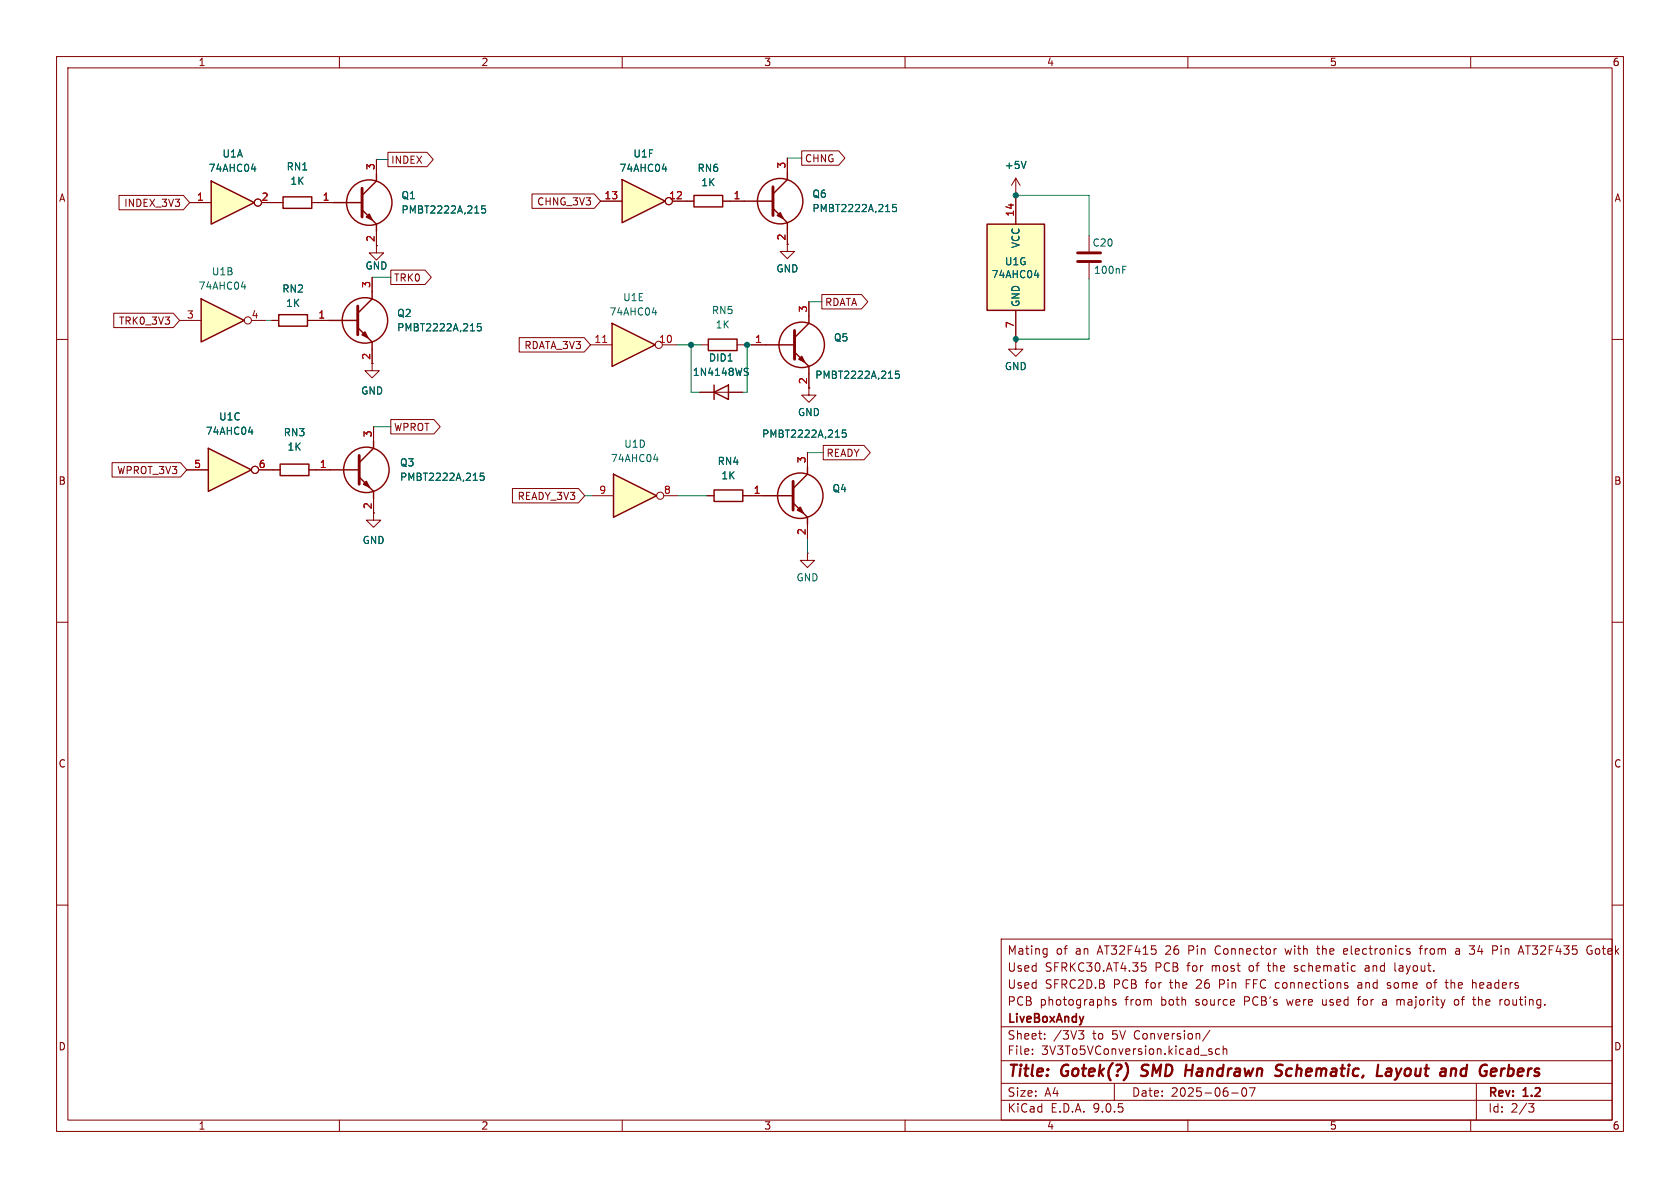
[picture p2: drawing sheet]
<svg xmlns="http://www.w3.org/2000/svg" width="297mm" height="210mm" viewBox="0 0 297 210" stroke-linecap="round" stroke-linejoin="round" font-family="sans-serif">
<g fill="none" stroke="#840000" stroke-width=".18">
<path d="M10 10h277v190h-277zM12 12h273v186h-273zM60 10v2M110 10v2M160 10v2M210 10v2M260 10v2M10 60h2M285 60h2M10 110h2M285 110h2M10 160h2"/>
<path d="M177 166h108v32h-108zM184.7 167.7l.4 .1M185.1 167.7v1.2l-.3 .3M185.1 168.6l-.4 .1M197.2 176.8l-.3-.1-.2 .2v.2l.5 .2v.3h-.5M201.8 170.2h.7M202 170.8h.3l.3 .3-.1 .5-.5 .1M220.3 173.9h.5M221 173.2h-.7v1.5M227.2 167.7l.3 1M228.8 171.6l.2 .1M228.9 170.8v.3"/>
<path d="M232.7 167.7h.6M233 167.2v1.3l.2 .2M233.8 176.7l.1 .9M238 167.7h-.3l-.2 .2 .1 .7 .4 .1M238.1 174.2l.2 .2-.2 .3M238.1 173.7l.1 .1M238.2 168.1l-.7 .1M240 176.7h.5M240.4 176.2l-.2 .2v1.3M240.5 173.7l-.4 .1M240.6 174.1h-.4a.29 .29 0 0 0-.2 .3 .29 .29 0 0 0 .2 .3h.4M241.8 170.7l-.4 .1"/>
<path d="M241.9 171.1h-.4a.29 .29 0 0 0-.2 .3 .29 .29 0 0 0 .2 .3h.4M244.5 176.8h.5l.1 .9M245.1 177.1h-.5a.29 .29 0 0 0-.2 .3 .29 .29 0 0 0 .2 .3l.5-.1M245.2 174.6h.6M245.8 173.8l-.3-.1-.3 .2 .1 .2 .5 .2M246.6 170.2v1.3l.2 .2M247 176.7v1M247.5 176.8l-.3-.1-.2 .1M249.1 168.2l.2 .2-.2 .3M249.1 167.7l.1 .1M250.9 167.7h.6M251.5 167.2l-.4 .2v1.3"/>
<path d="M253 173.8l-.5-.1-.3 .3v.4l.2 .2 .3 .1 .3-.1M255.5 173.7h.5M255.9 174.7h.1M257.4 167.8l.4-.1 .2 .2M257.8 176.8l-.4-.1-.3 .3v.4l.1 .2 .4 .1 .2-.1M258 168.1h-.5a.29 .29 0 0 0-.2 .3 .29 .29 0 0 0 .2 .3l.5-.1M259.7 167.2h1l-.5 .6M260.3 176.7h.6M260.4 167.8l.3 .3M260.5 173.7h.2l.3 .2v.8M260.7 168.4l-.3 .3M260.7 177.7h.2"/>
<path d="M263.9 167.2h.6l.2 .3-.1 .4-.7 .1M265.5 176.7h.1M266.3 176.7l-.3 .3v.4l.3 .3M268.5 168.3h.7M268.9 167.2l.5 1.5M281.2 168.1h.3l-.1 .5a.54 .54 0 0 1-.7-.1M281.4 167.3a.54 .54 0 0 0-.7 .1M285 160h2M60 198v2M110 198v2M160 198v2M177 194.5h108"/>
<path d="M177 191.5h108M177 187.5h108M177 181.5h108M182.5 186.3v.1M182.5 185.5v.1M184.7 183.6v.1M184.7 182.8v.1M191.6 182.2l-.5 .6 .4 .1 .1 .5-.3 .3h-.4M197 191.5v3M210 198v2M213.7 185.8l.5 .2 .1 .1-.1 .2-.4 .1M213.7 185.5h.5"/>
<path d="M213.9 182.1l-1.3 2M215.6 185.5l-.4-.1-.3 .3v.4l.1 .2h.6M216.2 185.5l.3-.1 .3 .1 .1 .9M216.2 184.9v1.5M217.7 193.2h1.2M219.7 192.4l.2-.1a.81 .81 0 0 1 .6 .6 .81 .81 0 0 1-.3 .8l-.2 .1a.81 .81 0 0 1-.3-1.4zM220.9 192.3h1l-.7 1.5M260 198v2M261 191.5v6.5M270.2 195.1h1l-.5 .6 .4 .1 .1 .5-.3 .3h-.4"/>
</g>
<path d="M201.7 190.1l.3 .1M202 188.4l-.1 .2v.4M209.6 189.2h1.2M225.6 189l.7 .3a.49 .49 0 0 1 .3 .5 .49 .49 0 0 1-.4 .4l-.8-.1M226.8 188.3a.85 .85 0 0 0-1.1 .1l-.1 .2M243.6 188.2l-.2 2h.9M245.2 189l.2-.1 .5 .1M246 189.4h-.7a.4 .4 0 0 0-.3 .4 .4 .4 0 0 0 .2 .4l.7-.1M246 189.2l-.1 1M256.9 188.9l.5 .1v.2l-.1 1M265.5 188.9l-.2 1.3M265.8 188.9l-.4 .4" fill="none" stroke="#840000" stroke-width=".4"/>
<path d="M108.5 83.8l7.6 3.8-7.6 3.8z" fill="#ffffc2"/>
<g fill="none" stroke="#840000" stroke-width=".25">
<path d="M122.7 34.5h5.1v2.1h-5.1zM131.6 35.6h5.1M136.7 36.8l2.5 2.6v1.2M139.2 30.5v1.3l-2.5 2.5M125.2 59.9h5.1v2.1h-5.1zM143 55.9v1.3l-2.5 2.5M126.2 69.3l2.6-1.2v2.5zM126.2 68.1v2.5M135.4 61h5.1M140.5 62.2l2.5 2.6v1.2M108.5 83.8l7.6 3.8-7.6 3.8zM126.2 86.6h5.1v2h-5.1z"/>
<path d="M135.1 87.6h5.1M140.2 88.9l2.5 2.5v1.3M142.7 82.6v1.2l-2.5 2.6"/>
<circle cx="137.9" cy="35.6" r="4"/>
<circle cx="141.7" cy="61" r="4"/>
<circle cx="141.5" cy="87.6" r="4"/>
</g>
<g fill="none" stroke="#840000" stroke-width=".18">
<path d="M121.4 35.6h1.3M127.8 35.6h3.8M139.2 27.9v2.6M179.6 34h.1M179.6 31.5l-.8 1.3M179.6 31.5l.7 1.3M179.6 31.5v2.5M139.2 40.6v3.9h1.3l-1.3 1.2-1.3-1.2h1.3M143 53.3v2.6M192.5 41.7v2.8M192.5 46.5v2.8M123.7 69.3h7.6"/>
<path d="M124 61h1.2M130.3 61h1.3M132.8 61h2.6M143 66v3.9h1.3l-1.3 1.2-1.3-1.2h1.3M179.6 60.5v1.2h1.2l-1.2 1.3-1.3-1.3h1.3M179.6 60.5h.1M104.6 87.6h3.9M117.3 87.6h2.6M125 87.6h1.2M131.3 87.6h3.8M142.7 97.8v1.3h1.3l-1.3 1.2-1.2-1.2h1.2M142.7 97.8h.1"/>
<path d="M142.7 80v2.6M142.7 92.7v2.6"/>
<circle cx="116.7" cy="87.6" r=".63"/>
</g>
<path d="M158.4 36.1h-.6v.6l.2-.1 .4 .1 .1 .2-.1 .4-.1 .1-.5-.1M181.4 28.5l-.4 1.3M198.5 47.7h.4M198.5 47.1h.6M131.8 65.7l.4 .1 .1 .3-.3 .3h-.3M131.8 65.1l.5 .1M149.5 76h-.6v.6l.2-.1 .4 .1 .1 .1-.1 .5-.1 .1-.5-.1M158.9 65.6h-.6v.6l.2-.1h.4l.1 .2-.1 .5-.1 .1-.5-.1M115.6 81.2h.8M116.2 80.8v.8" fill="none" stroke="#006464" stroke-width=".18"/>
<path d="M136.7 33v5.1M140.5 58.4v5.1M190.5 46.2h4.1M190.5 44.7h4.1M140.2 85.1v5.1" fill="none" stroke="#840000" stroke-width=".51"/>
<g fill="#840000" stroke="#840000" stroke-width=".25">
<path d="M141.7 63l.5 1-1-.5z"/>
<path d="M137.4 38.1l.5-.5 .5 1z"/>
<path d="M141.5 89.7l.5 1-1-.5z"/>
</g>
<path d="M174.5 39.6h10.2v15.3h-10.2z" fill="#ffffc2"/>
<g fill="none" stroke="#840000" stroke-width=".25">
<path d="M50 34.8h5.1v2h-5.1zM58.9 35.8h5.1M64 37.1l2.5 2.5v1.3M66.5 30.7v1.3l-2.5 2.5M174.5 39.6h10.2v15.3h-10.2z"/>
<circle cx="65.3" cy="35.8" r="4"/>
</g>
<path d="M48.8 35.8h1.2M55.1 35.8h3.8M66.5 28.2v2.5M179.6 34.5v5.1M66.5 40.9v3.8h1.3l-1.3 1.3-1.2-1.3h1.2M179.6 54.9v5M65.8 64.3v1.2h1.3l-1.3 1.3-1.3-1.3h1.3" fill="none" stroke="#840000" stroke-width=".18"/>
<path d="M85.8 36.4h-.6l-.1 .6 .2-.1h.4l.2 .2-.1 .4-.2 .2-.5-.2M182.9 48.7h.8M183.5 48.2v.9" fill="none" stroke="#006464" stroke-width=".18"/>
<path d="M64 33.3v5.1" fill="none" stroke="#840000" stroke-width=".51"/>
<path d="M65.3 37.8l.5 1.1-1-.5z" fill="#840000" stroke="#840000" stroke-width=".25"/>
<path d="M110 31.8l7.6 3.8-7.6 3.8z" fill="#ffffc2"/>
<path d="M110 31.8l7.6 3.8-7.6 3.8z" fill="none" stroke="#840000" stroke-width=".25"/>
<g fill="none" stroke="#840000" stroke-width=".18">
<path d="M106.2 35.6h3.8M118.9 35.6h2.5"/>
<circle cx="118.2" cy="35.6" r=".63"/>
</g>
<path d="M117.1 29.9h.8M117.7 29.5v.8" fill="none" stroke="#006464" stroke-width=".18"/>
<path d="M108.2 57.2l7.6 3.8-7.6 3.8z" fill="#ffffc2"/>
<path d="M108.2 57.2l7.6 3.8-7.6 3.8z" fill="none" stroke="#840000" stroke-width=".25"/>
<g fill="none" stroke="#840000" stroke-width=".18">
<path d="M104.4 61h3.8M117.1 61h2.5"/>
<circle cx="116.5" cy="61" r=".63"/>
</g>
<path d="M106.5 60.5h.8" fill="none" stroke="#a90000" stroke-width=".18"/>
<path d="M115.3 55.3h.8M115.9 54.9v.8" fill="none" stroke="#006464" stroke-width=".18"/>
<path d="M35.6 52.8l7.6 3.8-7.6 3.9z" fill="#ffffc2"/>
<path d="M35.6 52.8l7.6 3.8-7.6 3.9z" fill="none" stroke="#840000" stroke-width=".25"/>
<g fill="none" stroke="#840000" stroke-width=".18">
<path d="M31.7 56.6h3.9M44.4 56.6h2.6"/>
<circle cx="43.8" cy="56.6" r=".63"/>
</g>
<path d="M42.7 50.7h.8M43.3 50.3v.8" fill="none" stroke="#006464" stroke-width=".18"/>
<path d="M36.8 79.2l7.6 3.9-7.6 3.8z" fill="#ffffc2"/>
<path d="M36.8 79.2l7.6 3.9-7.6 3.8z" fill="none" stroke="#840000" stroke-width=".25"/>
<g fill="none" stroke="#840000" stroke-width=".18">
<path d="M33 83.1h3.8M45.7 83.1h2.6"/>
<circle cx="45.1" cy="83.1" r=".63"/>
</g>
<path d="M43.9 76.4h.8M44.5 75.9v.9" fill="none" stroke="#006464" stroke-width=".18"/>
<path d="M37.3 32l7.7 3.8-7.7 3.8z" fill="#ffffc2"/>
<g fill="none" stroke="#840000" stroke-width=".25">
<path d="M37.3 32l7.7 3.8-7.7 3.8zM49.3 55.6h5.1v2.1h-5.1zM58.2 56.6h5M63.2 57.9l2.6 2.6v1.2M65.8 51.6v1.2l-2.6 2.6M66 78v1.2l-2.5 2.6M49.5 82h5.1v2.1h-5.1zM58.4 83.1h5.1M63.5 84.3l2.5 2.6v1.2"/>
<circle cx="64.5" cy="56.6" r="4"/>
<circle cx="64.8" cy="83.1" r="4"/>
</g>
<g fill="none" stroke="#840000" stroke-width=".18">
<path d="M21 34.5h11.4l1.1 1.3-1.1 1.3h-11.4zM33.5 35.8h3.8M46.2 35.8h3.8M55.1 35.8h3.8M66.5 28.2v2.5M68.6 26.9h6.9l1.1 1.3-1.1 1.3h-6.9zM94.1 34.3h11l1.1 1.3-1.1 1.2h-11zM106.2 35.6h3.8M118.9 35.6h3.8M127.8 35.6h3.8M139.2 27.9v2.6M141.7 26.7h6.6l1.1 1.2-1.1 1.3h-6.6z"/>
<path d="M179.6 34h.1M179.6 34.5v5.1M20.1 55.4h10.5l1.1 1.2-1.1 1.3h-10.5zM48 56.6h1.3M54.4 56.6h3.8M65.8 49v2.6M66.5 40.9v2.5M69.1 47.8h6l1.2 1.2-1.2 1.3h-6zM91.8 59.7h11.5l1.1 1.3-1.1 1.2h-11.5zM139.2 40.6v2.6M143 53.3v2.6M145.3 52.1h7l1.1 1.2-1.1 1.3h-7z"/>
<path d="M179.6 54.9v5M65.8 61.7v2.6M66 75.4v2.6M69.1 74.2h7.6l1.1 1.2-1.1 1.3h-7.6zM123.7 69.3h2.5M128.8 69.3h2.5M132.8 61h2.6M143 66v2.6M145.5 78.7h7.2l1.2 1.3-1.2 1.3h-7.2zM179.6 60.5h.1M19.8 81.8h12.1l1.1 1.3-1.1 1.2h-12.1zM33 83.1h3.8"/>
<path d="M45.7 83.1h3.8M54.6 83.1h3.8M66 88.1v3.8h1.3l-1.3 1.3-1.2-1.3h1.2M90.6 86.4h11.7l1.1 1.2-1.1 1.3h-11.7zM125 87.6h1.2M131.3 87.6h3.8M142.7 80v2.6M142.7 92.7v2.6"/>
<circle cx="45.6" cy="35.8" r=".63"/>
<circle cx="118.2" cy="35.6" r=".63"/>
<circle cx="45.1" cy="83.1" r=".63"/>
</g>
<g fill="none" stroke="#006464" stroke-width=".18">
<path d="M44.4 29.9h.8M45 29.5v.8M85.8 36.4h-.6l-.1 .6 .2-.1h.4l.2 .2-.1 .4-.2 .2-.5-.2M117.1 29.9h.8M117.7 29.5v.8M158.4 36.1h-.6v.6l.2-.1 .4 .1 .1 .2-.1 .4-.1 .1-.5-.1M181.4 28.5l-.4 1.3M85 57.2h-.6v.6l.1-.1 .5 .1 .1 .1-.1 .5-.1 .1-.5-.1M182.9 48.7h.8M183.5 48.2v.9M43.9 76.4h.8M44.5 75.9v.9"/>
<path d="M131.8 65.7l.4 .1 .1 .3-.3 .3h-.3M131.8 65.1l.5 .1M149.5 76h-.6v.6l.2-.1 .4 .1 .1 .1-.1 .5-.1 .1-.5-.1M158.9 65.6h-.6v.6l.2-.1h.4l.1 .2-.1 .5-.1 .1-.5-.1M85.5 83.6h-.6v.6l.2-.1 .4 .1 .1 .2-.1 .4-.1 .1-.5-.1"/>
</g>
<path d="M63.2 54.1v5.1M63.5 80.5v5.1" fill="none" stroke="#840000" stroke-width=".51"/>
<g fill="#840000" stroke="#840000" stroke-width=".25">
<path d="M64.3 85.6l.5-.5 .5 1z"/>
<path d="M64 59.2l.5-.5 .5 1z"/>
</g>
<g fill="none" stroke="#009600" stroke-width=".18">
<path d="M66.5 28.2h2.1M139.2 27.9h2.5M179.6 34v.5h12.9v7.2M47 56.6h1M65.8 49h3.3M143 53.3h2.3M192.5 49.3v10.6h-12.9v.6M66 75.4h3.1M119.6 61h4.4M122.2 61v8.3h1.5M131.6 61h1.2M132.1 61v8.3h-.8"/>
<path d="M103.4 87.6h1.2M119.9 87.6h5.1M142.7 95.3v2.5M142.7 80h2.8"/>
</g>
<g fill="#009600" stroke="#009600" stroke-width=".18">
<circle cx="179.6" cy="34.5" r=".46"/>
<circle cx="132.1" cy="61" r=".46"/>
<circle cx="179.6" cy="59.9" r=".46"/>
<circle cx="122.2" cy="61" r=".46"/>
</g>
<g font-size="2.8" fill="#840000">
<text x="178" y="190.9">Title:</text>
<text x="187.7" y="190.9">Gotek(?)</text>
<text x="202.6" y="190.9">SMD</text>
<text x="211.2" y="190.9">Handrawn</text>
<text x="228" y="190.9">Schematic,</text>
<text x="246.7" y="190.9">Layout</text>
<text x="258.7" y="190.9">and</text>
<text x="266.5" y="190.9">Gerbers</text>
</g>
<g font-size="2.1" fill="#840000">
<text x="178" y="172">Used</text>
<text x="178" y="169">Mating</text>
<text x="184.7" y="172">SFRKC30.AT4.35</text>
<text x="186.7" y="169">of</text>
<text x="190.2" y="169">an</text>
<text x="194.2" y="169">AT32F415</text>
<text x="204.2" y="172">PCB</text>
<text x="206.3" y="169">26</text>
<text x="210" y="172">for</text>
<text x="210.5" y="169">Pin</text>
<text x="214.5" y="172">most</text>
<text x="215.4" y="169">Connector</text>
<text x="221.2" y="172">of</text>
<text x="224.7" y="172">the</text>
<text x="228" y="169">with</text>
<text x="229.5" y="172">schematic</text>
<text x="233.8" y="169">the</text>
<text x="238.6" y="169">electronics</text>
<text x="242.2" y="172">and</text>
<text x="247.6" y="172">layout.</text>
<text x="252.2" y="169">from</text>
<text x="258.7" y="169">a</text>
<text x="261.3" y="169">34</text>
<text x="265.5" y="169">Pin</text>
<text x="270.3" y="169">AT32F435</text>
<text x="282.5" y="169">Gotek</text>
<text x="178" y="178">PCB</text>
<text x="178" y="175">Used</text>
<text x="183.8" y="178">photographs</text>
<text x="184.7" y="175">SFRC2D.B</text>
<text x="196.9" y="175">PCB</text>
<text x="199" y="178">from</text>
<text x="202.7" y="175">for</text>
<text x="205.4" y="178">both</text>
<text x="207.1" y="175">the</text>
<text x="211.6" y="178">source</text>
<text x="211.9" y="175">26</text>
<text x="216.1" y="175">Pin</text>
<text x="220.4" y="178">PCB's</text>
<text x="221" y="175">FFC connections</text>
<text x="228.1" y="178">were</text>
<text x="234.5" y="178">used</text>
<text x="241" y="178">for</text>
<text x="241.1" y="175">and</text>
<text x="246.4" y="175">some</text>
<text x="248.1" y="178">majority</text>
<text x="253.6" y="175">of</text>
<text x="257.1" y="175">the</text>
<text x="258.4" y="178">of</text>
<text x="261.9" y="175">headers</text>
<text x="262" y="178">the</text>
<text x="266.8" y="178">routing.</text>
<text x="178" y="184">Sheet:</text>
<text x="178" y="181.2">LiveBoxAndy</text>
<text x="186.2" y="184">/3V3</text>
<text x="193.2" y="184">to</text>
<text x="196.8" y="184">5V Conversion/</text>
<text x="178" y="186.7">File:</text>
<text x="184.1" y="186.7">3V3To5VConversion.kicad_sch</text>
<text x="178" y="196.9">KiCad</text>
<text x="178" y="194.1">Size:</text>
<text x="184.7" y="194.1">A4</text>
<text x="185.7" y="196.9">E.D.A.</text>
<text x="193.3" y="196.9">9.0.5</text>
<text x="200" y="194.1">Date:</text>
<text x="207" y="194.1">2025-06-07</text>
<text x="263" y="194.3">Rev:</text>
<text x="263" y="196.9">Id:</text>
<text x="267.1" y="196.9">2/3</text>
<text x="269.4" y="194.3">1.2</text>
</g>
<g font-size="1.8" fill="#840000">
<text x="35" y="11.9">1</text>
<text x="85" y="11.9">2</text>
<text x="135" y="11.9">3</text>
<text x="185" y="11.9">4</text>
<text x="235" y="11.9">5</text>
<text x="285" y="11.9">6</text>
<text x="69.1" y="29.1">INDEX</text>
<text x="142.2" y="28.9">CHNG</text>
<text x="10.3" y="35.9">A</text>
<text x="285.3" y="35.9">A</text>
<text x="21.9" y="36.8">INDEX_3V3</text>
<text x="94.9" y="36.5">CHNG_3V3</text>
<text x="138.9" y="42.6" transform="rotate(-90 138.9 42.6)">2</text>
<text x="69.6" y="50">TRK0</text>
<text x="20.9" y="57.6">TRK0_3V3</text>
<text x="145.8" y="54.3">RDATA</text>
<text x="65.5" y="63.7" transform="rotate(-90 65.5 63.7)">2</text>
<text x="92.6" y="61.9">RDATA_3V3</text>
<text x="69.6" y="76.4">WPROT</text>
<text x="146" y="81">READY</text>
<text x="10.3" y="85.9">B</text>
<text x="20.6" y="84">WPROT_3V3</text>
<text x="91.4" y="88.6">READY_3V3</text>
<text x="285.3" y="85.9">B</text>
<text x="65.8" y="90.1" transform="rotate(-90 65.8 90.1)">2</text>
<text x="10.3" y="135.9">C</text>
<text x="285.3" y="135.9">C</text>
<text x="10.3" y="185.9">D</text>
<text x="285.3" y="185.9">D</text>
<text x="35" y="199.9">1</text>
<text x="85" y="199.9">2</text>
<text x="135" y="199.9">3</text>
<text x="185" y="199.9">4</text>
<text x="235" y="199.9">5</text>
<text x="285" y="199.9">6</text>
</g>
<g font-size="1.8" fill="#006464">
<text x="39.2" y="28">U1A</text>
<text x="111.9" y="28">U1F</text>
<text x="36.8" y="30.6">74AHC04</text>
<text x="50.6" y="30.3">RN1</text>
<text x="51.2" y="32.9">1K</text>
<text x="70.9" y="35.4">Q1</text>
<text x="109.4" y="30.6">74AHC04</text>
<text x="123.2" y="30.6">RN6</text>
<text x="123.9" y="33.1">1K</text>
<text x="143.5" y="35.2">Q6</text>
<text x="177.5" y="30.1">+5V</text>
<text x="70.9" y="37.9">PMBT2222A,215</text>
<text x="143.5" y="37.7">PMBT2222A,215</text>
<text x="64.5" y="47.9">GND</text>
<text x="177.6" y="47.1">U1G</text>
<text x="180.4" y="44" transform="rotate(-90 180.4 44)">VCC</text>
<text x="193" y="43.8">C20</text>
<text x="35" y="51.4">74AHC04</text>
<text x="37.4" y="48.9">U1B</text>
<text x="49.8" y="51.9">RN2</text>
<text x="110.1" y="53.4">U1E</text>
<text x="137.2" y="48.4">GND</text>
<text x="175.2" y="49.4">74AHC04</text>
<text x="193.3" y="48.6">100nF</text>
<text x="50.5" y="54.5">1K</text>
<text x="70.1" y="58.8">PMBT2222A,215</text>
<text x="70.1" y="56.2">Q2</text>
<text x="107.6" y="56">74AHC04</text>
<text x="125.8" y="55.7">RN5</text>
<text x="126.4" y="58.3">1K</text>
<text x="180.4" y="54.4" transform="rotate(-90 180.4 54.4)">GND</text>
<text x="125.2" y="64.1">DID1</text>
<text x="147.3" y="60.6">Q5</text>
<text x="177.5" y="65.6">GND</text>
<text x="63.7" y="70">GND</text>
<text x="122.4" y="66.6">1N4148WS</text>
<text x="144" y="67.2">PMBT2222A,215</text>
<text x="36.3" y="77.1">74AHC04</text>
<text x="38.6" y="74.5">U1C</text>
<text x="50.1" y="77.3">RN3</text>
<text x="134.6" y="77.6">PMBT2222A,215</text>
<text x="141" y="73.8">GND</text>
<text x="50.7" y="79.9">1K</text>
<text x="70.6" y="82.7">Q3</text>
<text x="107.9" y="81.9">74AHC04</text>
<text x="110.3" y="79.3">U1D</text>
<text x="126.8" y="82.4">RN4</text>
<text x="70.6" y="85.2">PMBT2222A,215</text>
<text x="127.4" y="84.9">1K</text>
<text x="147.1" y="87.2">Q4</text>
<text x="64" y="96.4">GND</text>
<text x="140.7" y="103">GND</text>
</g>
<g font-size="1.8" fill="#a90000">
<text x="138.9" y="29.9" transform="rotate(-90 138.9 29.9)">3</text>
<text x="34.7" y="35.6">1</text>
<text x="46.2" y="35.6">2</text>
<text x="57" y="35.6">1</text>
<text x="66.3" y="30.2" transform="rotate(-90 66.3 30.2)">3</text>
<text x="106.8" y="35.3">13</text>
<text x="118.2" y="35.3">12</text>
<text x="129.6" y="35.3">1</text>
<text x="179.3" y="38.4" transform="rotate(-90 179.3 38.4)">14</text>
<text x="66.3" y="42.9" transform="rotate(-90 66.3 42.9)">2</text>
<text x="65.5" y="51" transform="rotate(-90 65.5 51)">3</text>
<text x="32.9" y="56.4">3</text>
<text x="44.4" y="56.4">4</text>
<text x="56.2" y="56.4">1</text>
<text x="142.7" y="55.3" transform="rotate(-90 142.7 55.3)">3</text>
<text x="179.3" y="58.1" transform="rotate(-90 179.3 58.1)">7</text>
<text x="105" y="60.7">11</text>
<text x="116.4" y="60.7">10</text>
<text x="133.4" y="60.7">1</text>
<text x="142.7" y="68" transform="rotate(-90 142.7 68)">2</text>
<text x="65.8" y="77.4" transform="rotate(-90 65.8 77.4)">3</text>
<text x="34.2" y="82.8">5</text>
<text x="45.6" y="82.8">6</text>
<text x="56.4" y="82.8">1</text>
<text x="142.5" y="82" transform="rotate(-90 142.5 82)">3</text>
<text x="105.8" y="87.4">9</text>
<text x="117.3" y="87.4">8</text>
<text x="133.2" y="87.4">1</text>
<text x="142.5" y="94.7" transform="rotate(-90 142.5 94.7)">2</text>
</g>
</svg>
